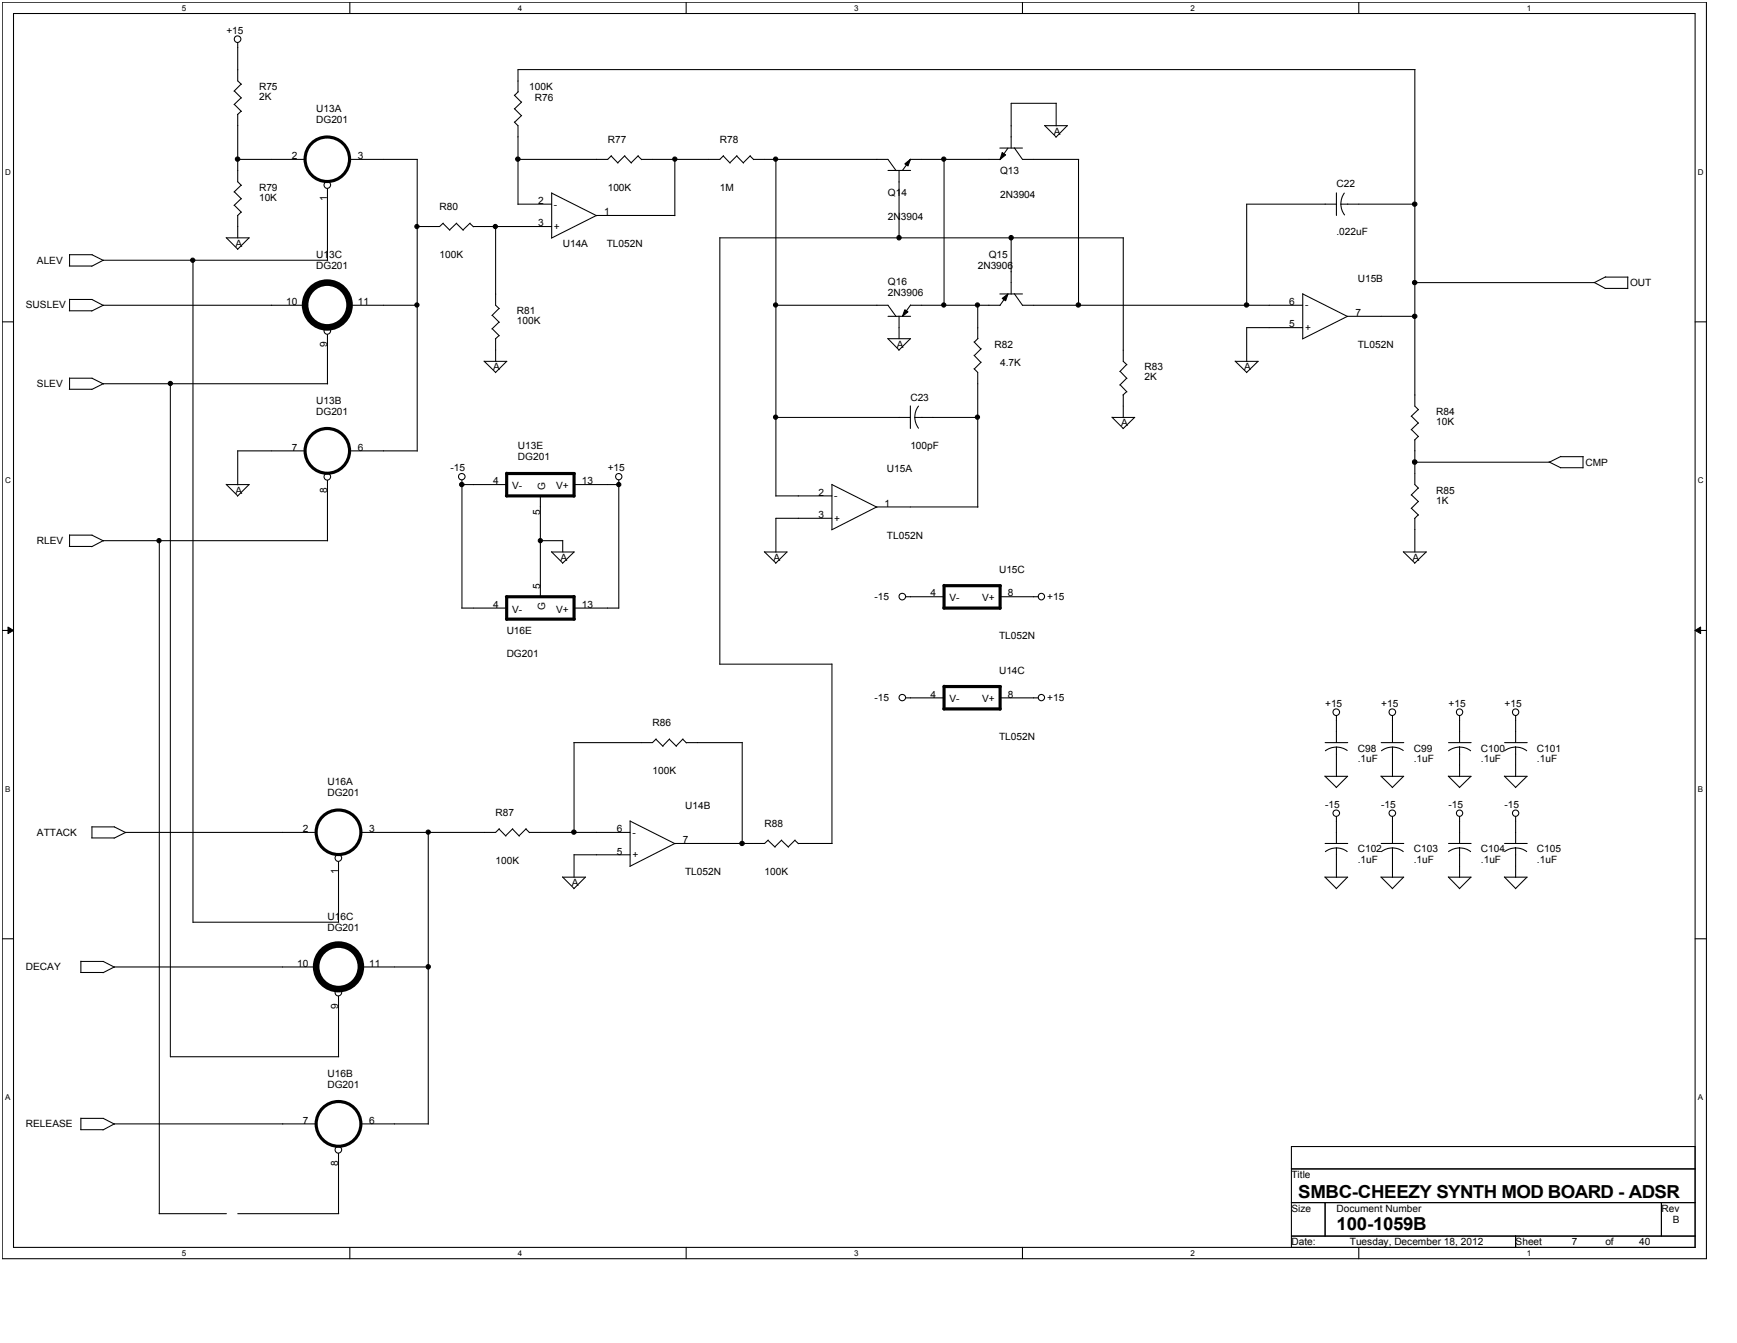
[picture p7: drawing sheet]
<svg xmlns="http://www.w3.org/2000/svg" width="279mm" height="216mm" viewBox="0 0 279 216" stroke-linecap="round" stroke-linejoin="round" font-family="sans-serif">
<path d="M.4 .4h274.1v202h-274.1zM2.2 2.2h270.5v198.3h-270.5z" fill="none" stroke="#000" stroke-width=".17"/>
<g fill="#fff">
<path d="M29.2 .6h.7v1.4h-.7z"/>
<path d="M29.2 200.7h.7v1.4h-.7z"/>
</g>
<path d="M56.3 .4v1.8M56.3 200.5v1.9" fill="none" stroke="#000" stroke-width=".17"/>
<g fill="#fff">
<path d="M83.3 .6h.7v1.4h-.7z"/>
<path d="M83.3 200.7h.7v1.4h-.7z"/>
</g>
<path d="M110.4 .4v1.8M110.4 200.5v1.9" fill="none" stroke="#000" stroke-width=".17"/>
<g fill="#fff">
<path d="M137.4 .6h.7v1.4h-.7z"/>
<path d="M137.4 200.7h.7v1.4h-.7z"/>
</g>
<path d="M164.5 .4v1.8M164.5 200.5v1.9" fill="none" stroke="#000" stroke-width=".17"/>
<g fill="#fff">
<path d="M191.5 .6h.7v1.4h-.7z"/>
<path d="M191.5 200.7h.7v1.4h-.7z"/>
</g>
<path d="M218.6 .4v1.8M218.6 200.5v1.9" fill="none" stroke="#000" stroke-width=".17"/>
<g fill="#fff">
<path d="M245.6 .6h.7v1.4h-.7z"/>
<path d="M245.6 200.7h.7v1.4h-.7z"/>
<path d="M.8 26.9h.9v1.4h-.9z"/>
<path d="M273.1 26.9h.9v1.4h-.9z"/>
<path d="M.8 76.5h.9v1.4h-.9z"/>
<path d="M273.1 76.5h.9v1.4h-.9z"/>
</g>
<path d="M.4 51.7h1.8M272.7 51.7h1.8" fill="none" stroke="#000" stroke-width=".17"/>
<g fill="#fff">
<path d="M.8 126.1h.8v1.4h-.8z"/>
<path d="M273.1 126.1h.8v1.4h-.8z"/>
</g>
<path d="M.4 101.4h1.8M272.7 101.4h1.8" fill="none" stroke="#000" stroke-width=".17"/>
<path d="M1.3 100.8l.9 .6-.9 .5zM272.7 101.4l.8-.6v1.1z" fill="#000"/>
<path d="M1.3 100.8l.9 .6-.9 .5zM272.7 101.4l.8-.6v1.1z" fill="none" stroke="#000" stroke-width=".16"/>
<g fill="#fff">
<path d="M.8 175.7h.8v1.4h-.8z"/>
<path d="M273.1 175.7h.8v1.4h-.8z"/>
</g>
<g fill="none" stroke="#000" stroke-width=".17">
<path d="M37.7 14.6l1.1 1.2M37.7 16.8l1.1 1.1M38.2 6.9v6.1l.6 .6M38.2 18.4v10.8l.6 .6M38.8 13.5l-1.2 1.2M38.8 15.7l-1.2 1.1M38.8 17.9l-.6 .5M82.7 19.6l.6 .6v12.7M82.7 17.5l1.2 1.1M82.7 15.3l1.2 1.1M83.4 14.7l-.6 .6M83.9 18.6l-1.1 1.1"/>
<path d="M83.9 16.4l-1.1 1.1M169.9 16.6v3.6M169.9 16.6h-7.3v7.2M227.6 11.2v54.1l.6 .6M227.6 11.2h-144.3v3.6M36.4 38.2l1.8 1.9M36.4 38.2h3.7M37.7 30.8l1.1 1.2M37.7 33l1.1 1.1M38.2 25.6h10.9M38.2 34.6v3.6M38.8 29.8l-1.2 1.1"/>
<path d="M38.8 31.9l-1.2 1.1M38.8 34.1l-.6 .6M40.1 38.2l-1.9 1.9M52.7 30.3v11.6M56.3 25.6h10.8M67.1 25.6v46.9M71.3 35.9l1.1 1.1M71.3 35.9l-.6 .5h-3.6M73.4 35.9l1.1 1.1M73.5 35.9l-1.2 1.1M75.6 35.9l.6 .6M75.6 35.9l-1.1 1.1"/>
<path d="M76.1 36.4h12.6M79.7 36.4v12.7l.6 .5M83.3 32.8h5.4M88.7 31v7.2M88.7 31l7.3 3.7M98.3 25.1l1.1 1.1M98.3 25l-.5 .6h-14.5M100.5 25.1l1.1 1.1M100.5 25l-1.1 1.2M102.6 25.1l.6 .6M102.7 25l-1.2 1.2M108.5 34.6h-12.6l-7.2 3.7"/>
<path d="M108.5 25.6v9.1M115.8 38.2h64.9M115.8 38.2v68.6M116.3 25.1l1.1 1.1M116.4 25l-.6 .6h-12.6M118.5 25.1l1.1 1.1M118.5 25l-1.1 1.2M120.7 25.1l.5 .6M120.7 25l-1.1 1.2M121.2 25.6h21.6l1.3 1.8M124.8 25.6v54.2M142.8 27.4h3.7"/>
<path d="M144.6 27.4v10.9M145.5 26.3l.9-.7-.3 1.1zM146.4 25.6h14.5M146.5 25.6l-1.3 1.8M151.9 25.6v23.5M160.8 23.8h3.7M161.2 24.5l.6 .4-.9 .7zM162.1 23.8l-1.3 1.9M162.6 38.2v9.1M163.2 23.8l1.3 1.8h9M168 20.2l1.9 1.8M168.1 20.2h3.6"/>
<path d="M171.7 20.2l-1.9 1.9M173.5 25.6v23.5M180.7 38.2v19.9l.6 .5M215 31v3.6M215 32.8h-14.5v16.3M215.7 32.8l.1 .8 .5 1M215.7 32.8h11.9M216.2 31l-.3 .7-.2 1.1M11.1 50h3.7M11.1 42.8h3.7M11.2 48.1h3.6M11.2 40.9v1.9"/>
<path d="M11.2 48.1v1.9M11.2 40.9h3.6M14.8 48.1l1.8 1M14.8 40.9l1.8 1M31 41.8v106.5M49.1 49.1h-32.5l-1.9 .9M52.7 53.8v7.9M52.7 41.8h-36.1l-1.9 1M56.3 49.1h10.8M77.9 58l1.8 1.9M77.9 58.1h3.6M79.2 50.7l1.1 1.1"/>
<path d="M79.2 52.8l1.1 1.2M79.7 54.5v3.6M80.3 49.6l-1.2 1.1M80.3 51.8l-1.2 1.1M80.3 53.9l-.6 .6M81.5 58.1l-1.8 1.8M124.8 49.1h18l1.3 1.8M142.8 54.4l1.8 1.9M142.8 54.5h3.7M142.8 50.9h3.7M144.6 50.8v3.7M145.5 49.8l.6 .3-.9 .8z"/>
<path d="M146.4 54.5l-1.8 1.8M146.4 49.1h14.5M146.5 49l-1.3 1.9M156.7 59.3l.6 .6v21.6M156.7 57.1l1.1 1.2M156.7 55l1.1 1.1M157.3 49.1v5.4M157.3 54.4l-.6 .6M157.8 58.2l-1.1 1.1M157.8 56.1l-1.1 1.1M160.8 47.3h3.7M161.2 48l.9-.7-.3 1.1z"/>
<path d="M162.1 47.3l-1.3 1.8M163.2 47.2l1.3 1.9h45M180.2 59.7l1.1 1.1M181.2 58.6l-1.1 1.1M198.7 58l1.8 1.9M198.7 58.1h3.7M202.4 58.1l-1.9 1.8M209.5 47.2v7.3M209.5 47.3l7.3 3.6M209.5 52.7h-9v5.4M227.6 50.9h-10.9l-7.2 3.6M256.4 45.4l1.8 1"/>
<path d="M258.2 46.4h3.6M258.2 44.5h3.7M258.3 44.5l-1.9 .9h-28.9M261.8 44.5v1.9M11.1 62.6h3.7M11.2 60.8v1.8M11.2 60.8h3.6M14.8 60.8l1.8 .9M27.4 61.6v108.3h27.1M36.4 77.9l1.8 1.8M36.4 77.9h3.7M38.2 72.5h10.9"/>
<path d="M38.2 72.5v5.4M40.1 77.9l-1.9 1.9M52.7 77.2v9.8M52.7 61.7h-36.1l-1.9 .9M56.3 72.5h10.8M74.3 77.9h7.2M74.3 77.2v20.6M86.9 79.7v16.2M92.3 77.9h7.3M99.5 77.2v20.6M124.8 67.1h21.6M124.8 79.7h9"/>
<path d="M133.8 77.9v7.2M133.8 77.9l7.3 3.6M146.4 65.2v3.7M147.2 67.1l.2 1.1 .3 .6M147.2 67.1h10.1M147.7 65.3l-.3 .6-.2 1.2M178.9 67.1l1.8 1.8M178.9 67.1h3.6M180.2 61.9l1.1 1.1M180.7 63.5v3.6M181.2 60.8l-1.1 1.1M181.2 63l-.6 .5"/>
<path d="M182.5 67.1l-1.9 1.8M227 66.9l1.2 1.1M227 69.1l1.2 1.1M227 79.6l1.2 1.1M227.6 70.7v7.2l.6 .6M227.6 74.3h21.7M228.1 65.8l-1.1 1.1M228.1 68l-1.1 1.1M228.1 70.2l-.6 .5M228.1 78.5l-1.1 1.1M249.2 74.3l1.8 .9M251 75.2h3.6"/>
<path d="M251 73.4h3.7M251.1 73.4l-1.9 .9M254.6 73.4v1.8M11.1 87.8h3.7M11.2 86v1.8M11.2 86h3.6M14.8 86l1.8 1M25.6 86.9v108.2M52.7 86.9h-36.1l-1.9 1M74.3 97.8h7.2M86.9 86.9h3.6M88.7 88.7l1.8 1.8"/>
<path d="M88.7 88.7h3.7M90.5 86.9v1.8M92.3 88.7l-1.8 1.9M92.3 97.8h7.2M122.9 88.7l1.9 1.8M123 88.7h3.6M126.6 88.7l-1.8 1.9M133.8 83.3h-9v5.5M145.7 95.9h6.2M157.3 81.5h-16.3l-7.2 3.7M160.9 95.9h6.1M225.7 88.7l1.9 1.8"/>
<path d="M225.8 88.7h3.6M227 81.7l1.2 1.1M227.6 83.3v5.4M228.1 80.6l-1.1 1.2M228.1 82.8l-.6 .6M229.4 88.7l-1.9 1.9M92.3 119.4v14.5M105.5 118.8l1.1 1.2M105.5 118.8l-.6 .6h-12.6M107.7 118.8l1.1 1.2M107.7 118.8l-1.1 1.1M109.8 118.8l.6 .6"/>
<path d="M109.9 118.8l-1.1 1.1M110.4 119.4h9M115.7 106.8h18.1M119.4 119.3v16.3M133.8 106.7v28.9M145.7 112.2h6.2M160.9 112.2h6.1M213.1 119.4h3.7M215 115.1v4.3M222.2 119.4h3.6M224 115.1v4.3M233 119.4h3.6"/>
<path d="M234.8 115.1v4.3M242 119.4h3.7M243.8 115.1v4.3M14.7 134.7h3.7M14.8 132.9h3.6M14.8 132.9v1.8M18.4 132.9l1.8 1M50.9 133.8h-30.7l-1.9 .9M54.5 138.5v9.8M68.9 133.8v46.9M80.3 133.3l1.1 1.1M80.3 133.2l-.6 .6h-21.6"/>
<path d="M82.4 133.3l1.1 1.1M82.5 133.2l-1.2 1.2M84.6 133.3l.6 .6M84.6 133.2l-1.1 1.2M85.1 133.8h16.3M92.3 137.4h9.1M92.3 137.4v3.6M101.4 132v7.2M101.4 132l7.2 3.6M123.5 135.1l1.2 1.1M123.6 135l-.6 .6h-14.5l-7.2 3.7M125.7 135.1l1.1 1.1"/>
<path d="M125.7 135l-1.1 1.1M127.9 135.1l.5 .5M127.9 135l-1.1 1.1M128.4 135.6h5.5M213.1 124.8l1.9 1.8M213.1 124.8h3.7M213.1 135.6h3.7M215 136.3l1 .2 .7 .4M215 136.3l-.8 .1-1 .5M215 120.1l1 .2 .7 .4M215 120.1l-.8 .1-1 .5M215 120.1v4.7"/>
<path d="M215 131.3v4.3M215 136.3v4.8M216.7 124.8l-1.8 1.8M222.1 124.8l1.9 1.8M222.2 124.8h3.6M222.2 135.6h3.6M224 136.3l1.1 .2 .6 .4M224 136.3l-.8 .1-1 .5M224 120.1l1.1 .2 .6 .4M224 120.1l-.8 .1-1 .5M224 120.1v4.7M224 131.3v4.3"/>
<path d="M224 136.3v4.8M225.8 124.8l-1.9 1.8M233 124.8l1.8 1.8M233 124.8h3.6M233 135.6h3.6M234.8 120.1l1.1 .2 .7 .4M234.8 120.1l-.8 .1-1 .5M234.8 136.3l1.1 .2 .7 .4M234.8 136.3l-.8 .1-1 .5M234.8 120.1v4.7M234.8 131.3v4.3M234.8 136.3v4.8"/>
<path d="M236.6 124.8l-1.9 1.8M242 124.8l1.8 1.8M242 124.8h3.7M242 135.6h3.7M243.8 120.1l1.1 .2 .7 .4M243.8 120.1l-.8 .1-1 .5M243.8 136.3l1.1 .2 .7 .4M243.8 136.3l-.8 .1-1 .5M243.8 120.1v4.7M243.8 131.3v4.3M243.8 136.3v4.8M245.6 124.8l-1.9 1.8"/>
<path d="M.4 150.9h1.8M13 156.3h3.6M13 154.5v1.8M13 154.6h3.6M16.6 154.6l1.8 .9M31 148.3h23.5M50.9 155.4h-32.5l-1.8 1M58.1 155.4h10.8M90.5 141l1.8 1.8M90.5 141h3.7M94.2 141l-1.9 1.9M213.1 141l1.9 1.8"/>
<path d="M213.1 141h3.7M216.7 141l-1.8 1.9M222.1 141l1.9 1.8M222.2 141h3.6M225.8 141l-1.9 1.9M233 141l1.8 1.8M233 141h3.6M236.6 141l-1.9 1.9M242 141l1.8 1.8M242 141h3.7M245.6 141l-1.9 1.9M272.7 150.9h1.8"/>
<path d="M13 179.8h3.6M13 179.7v1.9M16.6 179.8l1.8 .9M54.5 160.1v9.8M13 181.6h3.6M25.6 195.1h10.8M38.2 195.1h16.3M50.9 180.7h-32.5l-1.8 1M54.5 185.4v9.7M58.1 180.7h10.8M207.7 184.3h65v16.2h-65zM207.7 187.9h65"/>
<path d="M207.7 193.3h65M207.7 198.7h65M213.1 193.3v5.4M243.8 198.7v1.8M267.2 193.3v5.4"/>
<circle cx="38.2" cy="6.3" r=".54"/>
<circle cx="38.2" cy="25.6" r=".36"/>
<circle cx="52.6" cy="29.7" r=".54"/>
<circle cx="67.1" cy="36.4" r=".34"/>
<circle cx="79.7" cy="36.4" r=".34"/>
<circle cx="83.3" cy="25.6" r=".36"/>
<circle cx="108.5" cy="25.6" r=".34"/>
<circle cx="124.8" cy="25.6" r=".34"/>
<circle cx="144.6" cy="38.2" r=".35"/>
<circle cx="151.8" cy="25.6" r=".34"/>
<circle cx="162.6" cy="38.2" r=".35"/>
<circle cx="227.6" cy="32.8" r=".36"/>
<circle cx="31" cy="41.8" r=".34"/>
<circle cx="52.6" cy="53.2" r=".54"/>
<circle cx="67.1" cy="49" r=".34"/>
<circle cx="124.8" cy="49" r=".34"/>
<circle cx="151.8" cy="49" r=".34"/>
<circle cx="157.2" cy="49" r=".34"/>
<circle cx="173.5" cy="49" r=".36"/>
<circle cx="200.5" cy="49" r=".36"/>
<circle cx="227.6" cy="45.4" r=".36"/>
<circle cx="227.6" cy="50.8" r=".36"/>
<circle cx="27.4" cy="61.6" r=".34"/>
<circle cx="52.6" cy="76.6" r=".54"/>
<circle cx="74.3" cy="77.9" r=".36"/>
<circle cx="74.3" cy="76.6" r=".52"/>
<circle cx="99.5" cy="77.9" r=".34"/>
<circle cx="99.5" cy="76.6" r=".51"/>
<circle cx="124.8" cy="67.1" r=".34"/>
<circle cx="157.2" cy="67.1" r=".34"/>
<circle cx="227.5" cy="74.3" r=".37"/>
<circle cx="25.6" cy="86.9" r=".34"/>
<circle cx="86.9" cy="86.9" r=".34"/>
<circle cx="145.1" cy="95.9" r=".54"/>
<circle cx="167.5" cy="95.9" r=".52"/>
<circle cx="145.1" cy="112.1" r=".52"/>
<circle cx="167.5" cy="112.1" r=".51"/>
<circle cx="214.9" cy="114.5" r=".54"/>
<circle cx="224" cy="114.5" r=".54"/>
<circle cx="234.8" cy="114.5" r=".52"/>
<circle cx="243.8" cy="114.5" r=".52"/>
<circle cx="54.4" cy="137.9" r=".54"/>
<circle cx="68.9" cy="133.8" r=".34"/>
<circle cx="92.3" cy="133.8" r=".36"/>
<circle cx="119.4" cy="135.6" r=".36"/>
<circle cx="214.9" cy="130.7" r=".52"/>
<circle cx="224" cy="130.7" r=".52"/>
<circle cx="234.8" cy="130.7" r=".51"/>
<circle cx="243.8" cy="130.7" r=".51"/>
<circle cx="54.4" cy="159.6" r=".54"/>
<circle cx="68.9" cy="155.4" r=".35"/>
<circle cx="54.4" cy="184.8" r=".54"/>
</g>
<g fill="#000">
<path d="M145.5 26.3l.9-.7-.3 1.1zM161.2 24.5l.6 .4-.9 .7zM145.5 49.8l.6 .3-.9 .8zM161.2 48l.9-.7-.3 1.1z"/>
<circle cx="38.2" cy="25.6" r=".36"/>
<circle cx="67.1" cy="36.4" r=".34"/>
<circle cx="79.7" cy="36.4" r=".34"/>
<circle cx="83.3" cy="25.6" r=".36"/>
<circle cx="108.5" cy="25.6" r=".34"/>
<circle cx="124.8" cy="25.6" r=".34"/>
<circle cx="144.6" cy="38.2" r=".35"/>
<circle cx="151.8" cy="25.6" r=".34"/>
<circle cx="162.6" cy="38.2" r=".35"/>
<circle cx="227.6" cy="32.8" r=".36"/>
<circle cx="31" cy="41.8" r=".34"/>
<circle cx="67.1" cy="49" r=".34"/>
<circle cx="124.8" cy="49" r=".34"/>
<circle cx="151.8" cy="49" r=".34"/>
<circle cx="157.2" cy="49" r=".34"/>
<circle cx="173.5" cy="49" r=".36"/>
<circle cx="200.5" cy="49" r=".36"/>
<circle cx="227.6" cy="45.4" r=".36"/>
<circle cx="227.6" cy="50.8" r=".36"/>
<circle cx="27.4" cy="61.6" r=".34"/>
<circle cx="74.3" cy="77.9" r=".36"/>
<circle cx="99.5" cy="77.9" r=".34"/>
<circle cx="124.8" cy="67.1" r=".34"/>
<circle cx="157.2" cy="67.1" r=".34"/>
<circle cx="227.5" cy="74.3" r=".37"/>
<circle cx="25.6" cy="86.9" r=".34"/>
<circle cx="86.9" cy="86.9" r=".34"/>
<circle cx="68.9" cy="133.8" r=".34"/>
<circle cx="92.3" cy="133.8" r=".36"/>
<circle cx="119.4" cy="135.6" r=".36"/>
<circle cx="68.9" cy="155.4" r=".35"/>
</g>
<g fill="none" stroke="#000" stroke-width=".51">
<path d="M81.5 79.7h10.8M81.5 76.1h10.9M81.5 76.1v3.6M92.3 76.1v3.7M81.5 95.9h10.8M81.5 95.9v3.7M81.5 99.5h10.9M92.3 95.9v3.6M151.8 97.8h9.1M151.9 94.2h9M151.9 94.1v3.7M160.9 94.2v3.6"/>
<path d="M151.8 114h9.1M151.9 110.3v3.7M151.9 110.4h9M160.9 110.4v3.6"/>
<circle cx="52.6" cy="25.6" r="3.6"/>
<circle cx="52.6" cy="72.5" r="3.6"/>
<circle cx="54.5" cy="133.8" r="3.6"/>
<circle cx="54.5" cy="180.7" r="3.6"/>
</g>
<g fill="none" stroke="#000" stroke-width="1.1">
<circle cx="52.6" cy="49" r="3.6"/>
<circle cx="54.5" cy="155.4" r="3.6"/>
</g>
<g font-size="2.9">
<text x="208.8" y="192.6">SMBC-CHEEZY SYNTH MOD BOARD - ADSR</text>
<text x="215" y="197.8">100-1059B</text>
</g>
<g font-size="1.6">
<text x="36.4" y="5.4">+15</text>
<text x="41.7" y="14.4">R75</text>
<text x="41.7" y="16.1">2K</text>
<text x="85.1" y="14.4">100K</text>
<text x="86" y="16.2">R76</text>
<text x="50.9" y="18">U13A</text>
<text x="50.9" y="19.8">DG201</text>
<text x="97.8" y="22.9">R77</text>
<text x="115.8" y="22.9">R78</text>
<text x="169.5" y="21.6">A</text>
<text x="46.9" y="25.6">2</text>
<text x="57.5" y="25.6">3</text>
<text x="160.9" y="28">Q13</text>
<text x="41.7" y="30.7">R79</text>
<text x="41.7" y="32.3">10K</text>
<text x="52.6" y="32.4" transform="rotate(-90 52.6 32.4)">1</text>
<text x="70.7" y="33.7">R80</text>
<text x="86.6" y="32.8">2</text>
<text x="89.1" y="33.4">-</text>
<text x="97.2" y="34.6">1</text>
<text x="97.8" y="30.7">100K</text>
<text x="115.8" y="30.7">1M</text>
<text x="142.8" y="31.6">Q14</text>
<text x="142.8" y="35.4">2N3904</text>
<text x="160.9" y="31.8">2N3904</text>
<text x="215" y="30.1">C22</text>
<text x="37.9" y="39.7">A</text>
<text x="50.9" y="41.5">U13C</text>
<text x="70.7" y="41.5">100K</text>
<text x="86.6" y="36.4">3</text>
<text x="89.1" y="37">+</text>
<text x="90.5" y="39.7">U14A</text>
<text x="97.6" y="39.7">TL052N</text>
<text x="159" y="41.5">Q15</text>
<text x="215" y="37.9">.022uF</text>
<text x="5.9" y="42.4">ALEV</text>
<text x="50.9" y="43.3">DG201</text>
<text x="142.8" y="45.8">Q16</text>
<text x="142.8" y="47.6">2N3906</text>
<text x="157.3" y="43.3">2N3906</text>
<text x="218.4" y="45.3">U15B</text>
<text x="262.2" y="46">OUT</text>
<text x="4.2" y="49.6">SUSLEV</text>
<text x="46" y="49">10</text>
<text x="57.5" y="49">11</text>
<text x="83.2" y="50.5">R81</text>
<text x="83.2" y="52.1">100K</text>
<text x="207.4" y="49">6</text>
<text x="207.4" y="52.6">5</text>
<text x="209.9" y="53.2">+</text>
<text x="209.9" y="49.6">-</text>
<text x="218" y="50.8">7</text>
<text x="52.6" y="55.8" transform="rotate(-90 52.6 55.8)">9</text>
<text x="79.3" y="59.5">A</text>
<text x="144.3" y="55.9">A</text>
<text x="160" y="55.9">R82</text>
<text x="160.9" y="58.8">4.7K</text>
<text x="184.1" y="59.5">R83</text>
<text x="200.1" y="59.5">A</text>
<text x="218.4" y="55.9">TL052N</text>
<text x="5.9" y="62.2">SLEV</text>
<text x="50.9" y="64.9">U13B</text>
<text x="146.4" y="64.4">C23</text>
<text x="184.1" y="61.1">2K</text>
<text x="50.9" y="66.7">DG201</text>
<text x="180.3" y="68.5">A</text>
<text x="231" y="66.7">R84</text>
<text x="231" y="68.3">10K</text>
<text x="46.9" y="72.4">7</text>
<text x="57.5" y="72.4">6</text>
<text x="72.5" y="75.7">-15</text>
<text x="79.3" y="77.9">4</text>
<text x="83.3" y="72.1">U13E</text>
<text x="83.3" y="73.9">DG201</text>
<text x="93.6" y="77.9">13</text>
<text x="97.8" y="75.7">+15</text>
<text x="142.7" y="75.9">U15A</text>
<text x="146.4" y="72.1">100pF</text>
<text x="255" y="74.9">CMP</text>
<text x="37.9" y="79.3">A</text>
<text x="52.6" y="79.3" transform="rotate(-90 52.6 79.3)">8</text>
<text x="82.4" y="78.6">V-</text>
<text x="86.9" y="82.9" transform="rotate(-90 86.9 82.9)">5</text>
<text x="87.7" y="78.8" transform="rotate(-90 87.7 78.8)">G</text>
<text x="89.5" y="78.6">V+</text>
<text x="131.7" y="79.7">2</text>
<text x="131.7" y="83.3">3</text>
<text x="134.2" y="83.9">+</text>
<text x="134.2" y="80.3">-</text>
<text x="142.3" y="81.5">1</text>
<text x="231" y="79.3">R85</text>
<text x="231" y="81">1K</text>
<text x="5.9" y="87.5">RLEV</text>
<text x="142.7" y="86.6">TL052N</text>
<text x="86.9" y="94.7" transform="rotate(-90 86.9 94.7)">5</text>
<text x="90.2" y="90.2">A</text>
<text x="124.4" y="90.2">A</text>
<text x="149.7" y="95.9">4</text>
<text x="160.7" y="92.2">U15C</text>
<text x="162.1" y="95.9">8</text>
<text x="227.2" y="90.2">A</text>
<text x="79.3" y="97.7">4</text>
<text x="81.5" y="101.9">U16E</text>
<text x="82.4" y="98.5">V-</text>
<text x="87.7" y="98.1" transform="rotate(-90 87.7 98.1)">G</text>
<text x="89.5" y="98.5">V+</text>
<text x="93.6" y="97.7">13</text>
<text x="140.7" y="96.5">-15</text>
<text x="152.7" y="96.7">V-</text>
<text x="158" y="96.7">V+</text>
<text x="168.4" y="96.5">+15</text>
<text x="81.5" y="105.7">DG201</text>
<text x="160.7" y="102.8">TL052N</text>
<text x="140.7" y="112.7">-15</text>
<text x="149.7" y="112.1">4</text>
<text x="152.7" y="112.9">V-</text>
<text x="158" y="112.9">V+</text>
<text x="160.7" y="108.4">U14C</text>
<text x="162.1" y="112.1">8</text>
<text x="168.4" y="112.7">+15</text>
<text x="213.1" y="113.6">+15</text>
<text x="222.2" y="113.6">+15</text>
<text x="233" y="113.6">+15</text>
<text x="242" y="113.6">+15</text>
<text x="104.9" y="116.7">R86</text>
<text x="160.7" y="119">TL052N</text>
<text x="104.9" y="124.4">100K</text>
<text x="218.4" y="120.8">C98</text>
<text x="218.4" y="122.4">.1uF</text>
<text x="227.4" y="120.8">C99</text>
<text x="227.4" y="122.4">.1uF</text>
<text x="238.2" y="120.8">C100</text>
<text x="238.2" y="122.4">.1uF</text>
<text x="247.2" y="120.8">C101</text>
<text x="247.2" y="122.4">.1uF</text>
<text x="52.7" y="126.2">U16A</text>
<text x="52.7" y="128">DG201</text>
<text x="79.7" y="131.1">R87</text>
<text x="110.2" y="130">U14B</text>
<text x="213.1" y="129.8">-15</text>
<text x="222.2" y="129.8">-15</text>
<text x="233" y="129.8">-15</text>
<text x="242" y="129.8">-15</text>
<text x="5.9" y="134.4">ATTACK</text>
<text x="48.7" y="133.8">2</text>
<text x="59.4" y="133.8">3</text>
<text x="99.2" y="133.8">6</text>
<text x="99.2" y="137.4">5</text>
<text x="101.7" y="138">+</text>
<text x="101.7" y="134.4">-</text>
<text x="109.8" y="135.6">7</text>
<text x="123" y="132.9">R88</text>
<text x="218.4" y="137">C102</text>
<text x="227.4" y="137">C103</text>
<text x="238.2" y="137">C104</text>
<text x="247.2" y="137">C105</text>
<text x="54.4" y="140.5" transform="rotate(-90 54.4 140.5)">1</text>
<text x="79.7" y="138.9">100K</text>
<text x="92" y="142.5">A</text>
<text x="110.2" y="140.7">TL052N</text>
<text x="123" y="140.7">100K</text>
<text x="218.4" y="138.7">.1uF</text>
<text x="227.4" y="138.7">.1uF</text>
<text x="238.2" y="138.7">.1uF</text>
<text x="247.2" y="138.7">.1uF</text>
<text x="52.7" y="147.9">U16C</text>
<text x="52.7" y="149.7">DG201</text>
<text x="4.2" y="156">DECAY</text>
<text x="47.8" y="155.4">10</text>
<text x="59.4" y="155.4">11</text>
<text x="54.4" y="162.2" transform="rotate(-90 54.4 162.2)">9</text>
<text x="52.7" y="173.1">U16B</text>
<text x="52.7" y="174.9">DG201</text>
<text x="4.2" y="181.2">RELEASE</text>
<text x="48.7" y="180.6">7</text>
<text x="59.4" y="180.6">6</text>
<text x="54.4" y="187.5" transform="rotate(-90 54.4 187.5)">8</text>
<text x="207.7" y="189.4">Title</text>
<text x="207.7" y="194.8">Size</text>
<text x="215" y="194.8">Document Number</text>
<text x="267.2" y="194.8">Rev</text>
<text x="269.1" y="196.6">B</text>
<text x="207.7" y="200.1">Date:</text>
<text x="217.1" y="200.1">Tuesday, December 18, 2012</text>
<text x="243.8" y="200.1">Sheet</text>
<text x="252.8" y="200.1">7</text>
<text x="258.2" y="200.1">of</text>
<text x="263.6" y="200.1">40</text>
</g>
<g font-size="1.3">
<text x="29.2" y="1.7">5</text>
<text x="83.3" y="1.7">4</text>
<text x="137.4" y="1.7">3</text>
<text x="191.5" y="1.7">2</text>
<text x="245.6" y="1.7">1</text>
<text x=".8" y="28.1">D</text>
<text x="273.1" y="28.1">D</text>
<text x=".8" y="77.6">C</text>
<text x="273.1" y="77.6">C</text>
<text x=".8" y="127.3">B</text>
<text x="273.1" y="127.3">B</text>
<text x=".8" y="176.8">A</text>
<text x="273.1" y="176.8">A</text>
<text x="29.2" y="201.9">5</text>
<text x="83.3" y="201.9">4</text>
<text x="137.4" y="201.9">3</text>
<text x="191.5" y="201.9">2</text>
<text x="245.6" y="201.9">1</text>
</g>
</svg>
